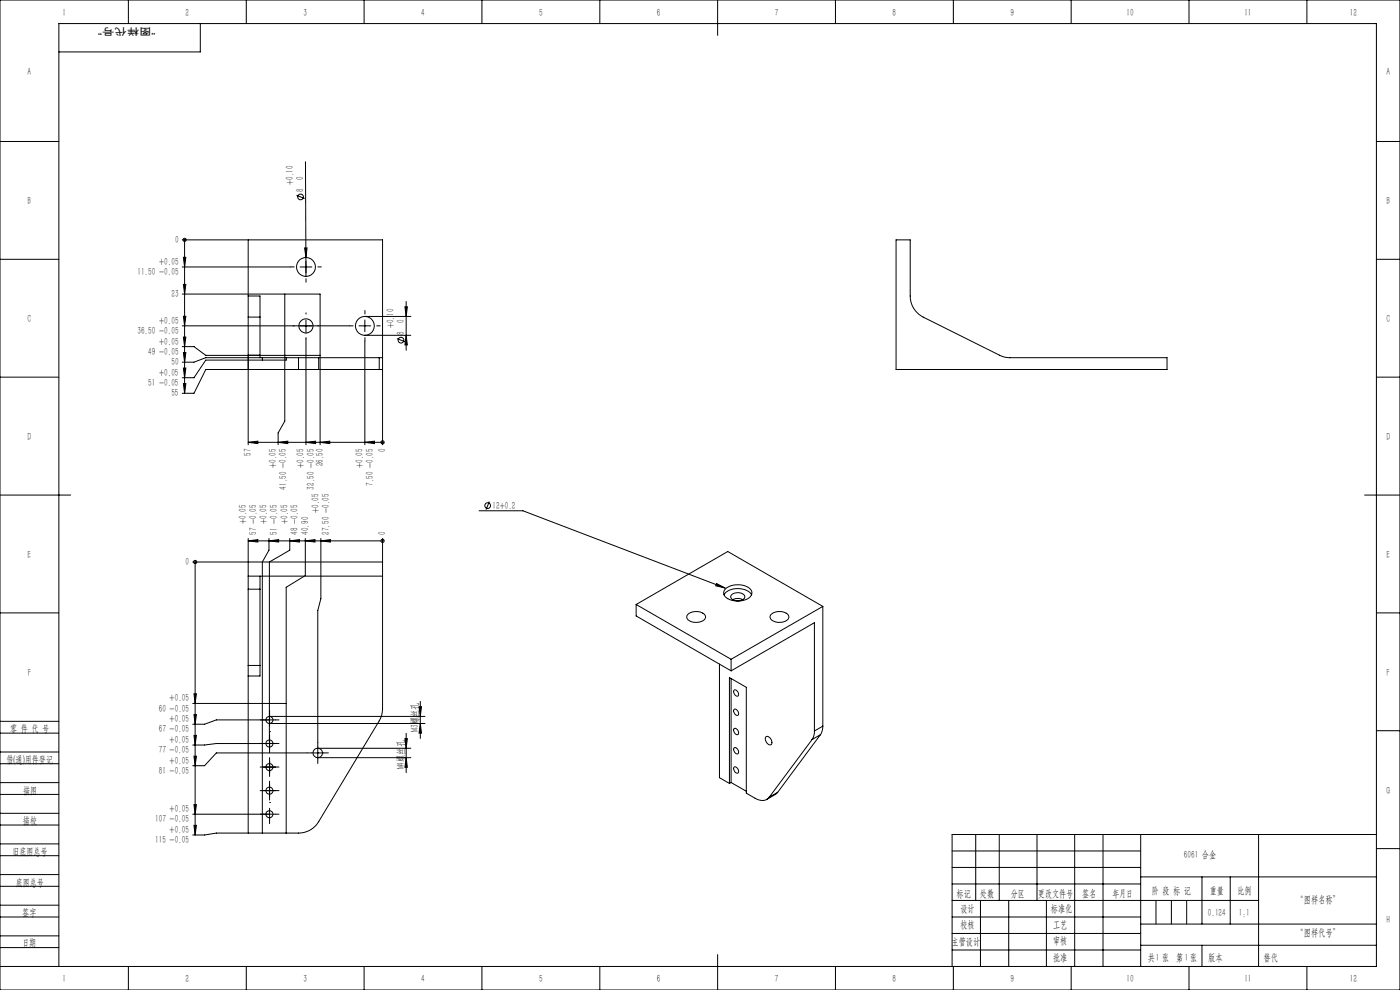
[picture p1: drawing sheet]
<svg xmlns="http://www.w3.org/2000/svg" width="594mm" height="420mm" viewBox="0 0 594 420" stroke-linecap="round" stroke-linejoin="round" font-family="sans-serif">
<g fill="none" stroke="#000" stroke-width=".42">
<path d="M0 0h594v420h-594zM54.5 0v10M85 10v12h-60M104.5 0v10M154.5 0v10M204.5 0v10M254.5 0v10M304.5 0v15M354.5 0v10M404.5 0v10M454.5 0v10M504.5 0v10"/>
<path d="M554.5 0v10M0 60h25M129.6 68.6l.2 40.6M584 60h10M125.8 82.8l3.5 1.4M0 110h25M77.3 113.3h46M77.3 101.8h85v86.9M77.8 109.2h1l-.5 4.1zM78.3 101.8h.1M78.3 101.8v65M105.3 101.8v23.8"/>
<path d="M127.3 113.3h5M129.3 105.2h1l-.5 4zM129.8 109.2v8M129.8 110.8v5M380.2 101.8h6v23.8a10 10 0 0 0 5.5 8.9l32.4 16.2 2.1 .8 1.8 .2h67.2v5.1h-115zM584 110h10M77.3 138.2h71M77.3 124.8h58.5v63.9M77.8 120.7h1l-.5 4.1zM77.8 134.2h1l-.5 4zM105.3 125.6h5v8.9M105.3 125.6v8.9"/>
<path d="M105.3 134.5v54.2M105.3 134.5h5M110.3 134.5v17.2M120.8 124.8v53.9l-2.8 5v5M129.8 135.8v4.9M152.3 138.2h5M154.8 134.2h19.5M154.8 135.8v4.9M171.8 130.2h1l-.5 4zM172.3 127.9v20.7M77.3 147.1h5l5 3.7h48.5M77.8 143h1l-.5 4.1z"/>
<path d="M77.8 149.6h1l-.5 4.1zM77.8 156.2h1l-.5 4zM105.3 150.7v1M111.3 151.7v1.1M121.4 151.7v1.1h-34.1l-5 7.4h-5M126.6 156.8h8.6M126.6 151.7h8.6M126.6 151.7h-39.3l-5 2h-5M126.6 156.8h-39.3l-5 10h-5M126.6 151.7v5.1M129.8 143.7v45M135.2 151.7h25.7"/>
<path d="M135.2 156.8h25.7M135.2 151.7v5.1M154.8 142.3h19.5M154.8 144.8v43.9M160.9 156.8h1.4M160.9 151.7h1.4M160.9 151.7v5.1M168.4 143.6l3.5 1.4M172.3 142.3l.5 4h-1zM0 160h25M77.8 162.8h1l-.5 4zM584 160h10"/>
<path d="M105.3 187.7h57M105.3 187.7l4.1-.5v1zM118 187.7l4.1-.5v1zM129.8 187.7l4.1-.5v1zM135.8 187.7l4.1-.5v1zM154.8 187.7l4.1-.5v1zM162.3 187.7h.1M0 210h30M203.3 216.7h18.6l85.8 32.8M207.6 212.8l-1.4 3.4M579 210h15M82.8 238.4h.1"/>
<path d="M82.8 238.4v115.8M105.3 228.4v16M105.3 229.5h57M105.3 229.5l4.1-.6v1.1zM114.1 229.5l4.1-.6v1.1zM114.1 228.4v5l-2.8 5v115M122.9 229.5l4.1-.6v1.1zM122.9 228.4v5l-8.6 5 .1 79.5M129.5 229.5l4.1-.6v1.1zM129.5 228.4v15.8l-8.1 4.9v104.3M136.1 229.5l4.1-.6v1.1zM136.1 228.4v25.6l-1.3 5v55.9"/>
<path d="M162.3 229.5h.1M162.3 228.4v72.3a9.9 9.9 0 0 1-1.4 5.1l-25.7 42.8a9.9 9.9 0 0 1-8.6 4.8h-34.8l-5 .8h-5M162.3 238.4h-80.5M105.3 244.4v5.6M105.3 250v32.3M105.3 244.4h57M105.3 250h5M110.3 244.4v5.6M110.3 250v32.3M269.9 256.5v4.8l40.3 23.3M269.9 256.5l40.3 23.2M269.9 256.5l38.9-22.5 40.3 23.3"/>
<path d="M304 247.6l3.7 1.9-4-1zM307.2 252.4a7.9 7.9 0 0 1 10.6-1.3l1.1 1.3M308 249.6a8.4 8.4 0 0 1 10.6 .7 2.91 2.91 0 0 1-2.3 4.1 7.8 7.8 0 0 1-9.1-2l-.1-1.5zM310.5 252.3a3.9 3.9 0 0 1 5.5 .7 2.75 2.75 0 0 1-3.6 1.9 1.86 1.86 0 0 1-2.2-2.3zM310.9 254.4a4.6 4.6 0 0 1 4.2 0M349.1 257.3l-38.9 22.4M349.1 257.3v50.8M0 260h25M291.9 260.6a5.5 5.5 0 0 1 7.3 .5 2.22 2.22 0 0 1-2.4 2.8 4.6 4.6 0 0 1-5.4-1.9v-.7zM310.2 279.7v4.9M327.3 260.6a5.5 5.5 0 0 1 7.2 .5 2.22 2.22 0 0 1-2.3 2.8 4.2 4.2 0 0 1-5.5-2.3zM584 260h10"/>
<path d="M82.3 294.3h1l-.5 4.1zM105.3 282.3v4.5M105.3 286.8v66.6M105.3 282.3h5M110.3 282.3v4.5h-5M121.4 298.4h-39.6M177.8 299.8h1l-.5 4.1zM178.3 297.6v15.7M305.3 281.7v48.2l4.2 2.5M310.2 284.6l35.3-20.4v45.9M310.2 287.9v44.1M311.6 292.7a1.67 1.67 0 0 1 1.5 .9 1.67 1.67 0 0 1-.2 1.8 1.79 1.79 0 0 1-1.3-2.7z"/>
<path d="M0 319h25M0 311h25M0 306h25M82.3 303.2h1l-.5 4.1zM82.3 312h1l-.5 4.1zM114.3 303.9h66M114.3 306.9h66M114.3 305.4h-22.5l-5 1.9h-5M116.8 315.4h-25l-5 .7h-5M130.3 319.4h-38.5l-5 5.5h-5M132.3 319.4h5M134.8 317.4h39.5"/>
<path d="M134.8 316.9v5M171.8 313.4h1l-.5 4zM172.3 311.1v16.7M178.3 306.9l.5 4.1h-1zM311.4 309.2a1.57 1.57 0 0 1 1.7 .7 1.57 1.57 0 0 1-.2 1.8 1.91 1.91 0 0 1-1.5-2.5zM311.4 301a1.55 1.55 0 0 1 1.7 .7 1.55 1.55 0 0 1-.2 1.8 1.9 1.9 0 0 1-1.5-2.5zM311.4 317.3a1.54 1.54 0 0 1 1.7 .7 1.54 1.54 0 0 1-.2 1.8 1.9 1.9 0 0 1-1.5-2.5zM324.9 312.6a2.1 2.1 0 0 1 2.6 2.4 .95 .95 0 0 1-.7 1 .95 .95 0 0 1-1.1-.5 2.42 2.42 0 0 1-.8-2.9zM344.6 313.7l-18.2 24.5M345.5 310.1l-.2 2.1-.7 1.5M348.1 311.7l-3.5 2M348.1 311.7l-18.1 24.4"/>
<path d="M349.1 308.1l-.3 2-.7 1.6M349.1 308.1l-3.6 2M584 310h10M0 324h25M0 337h25M0 332h25M82.3 320.8h1l-.5 4.1zM134.8 321.4h39.5M172.3 321.4l.5 4.1h-1zM309.5 332.4v-44.9l7.2 4.1v44.9l3.7 2.1a4.5 4.5 0 0 0 6-.4M310.2 332l6.5 3.7M310.2 332l-.7 .4"/>
<path d="M311.4 325.5a1.57 1.57 0 0 1 1.7 .7 1.57 1.57 0 0 1-.2 1.8 1.91 1.91 0 0 1-1.5-2.5zM330 336.1l-1 1-3.7 2M330 336.1l-3.6 2.1M0 350h25M0 345h25M0 358h25M81.8 345.4h32.5M82.3 341.4h1l-.5 4zM82.3 350.1h1l-.5 4.1zM414 354v28M424 354v28M440 354v28"/>
<path d="M456 354v56M468 354v56M484 354v56M534 354v56M584 354h-180v56M0 363h25M0 376h25M0 371h25M404 361h80M404 368h80M404 375h80M484 372h100"/>
<path d="M510 372v20M522 372v20M584 360h10M0 389h25M0 384h25M0 397h25M404 389h80M404 382h130M404 396h80M416 382v28M428 382v28M444 382v28"/>
<path d="M484 392h100M490.5 382v10M497 382v10M503.5 382v10M0 402h25M0 410h584v-400h-559v400M54.5 410v10M104.5 410v10M154.5 410v10M204.5 410v10M254.5 410v10M304.5 405v15"/>
<path d="M354.5 410v10M404 403h80M404.5 410v10M454.5 410v10M484 401h100M504.5 410v10M510 401v9M554.5 410v10"/>
<circle cx="127.5" cy="83.5" r="1.22"/>
<circle cx="78.3" cy="101.7" r=".68"/>
<circle cx="129.8" cy="113.2" r="4"/>
<circle cx="129.8" cy="138.3" r="3"/>
<circle cx="154.8" cy="138.3" r="4"/>
<circle cx="170.1" cy="144.3" r="1.22"/>
<circle cx="162.3" cy="187.7" r=".69"/>
<circle cx="206.9" cy="214.5" r="1.22"/>
<circle cx="82.8" cy="238.4" r=".67"/>
<circle cx="162.3" cy="229.4" r=".68"/>
<circle cx="114.3" cy="305.4" r="1.5"/>
<circle cx="114.3" cy="315.4" r="1.5"/>
<circle cx="134.8" cy="319.4" r="2"/>
<circle cx="114.3" cy="325.4" r="1.5"/>
<circle cx="114.3" cy="335.4" r="1.5"/>
<circle cx="114.3" cy="345.4" r="1.5"/>
</g>
<g fill="none" stroke="#000" stroke-width=".42" stroke-dasharray="30.5 1.3 1.3 1.3">
<path d="M124.8 113.2h-1.5M129.8 108.2v-1.5M129.8 118.2v1.5M134.8 113.2h1.5M124.8 138.2h-.5M129.8 133.2v-.5M134.8 138.2h.5M149.8 138.2h-1.5M154.8 133.2v-1.5M159.8 138.2h1.5M129.8 143.2v.5M154.8 143.2v1.5"/>
<path d="M111.9 315.4h-1.5M111.9 305.4h-1.5M114.4 317.9v1.5M114.4 305.4v-2.5M114.4 305.4h-2.5M114.4 305.4v2.5M114.4 305.4h2.5M114.4 302.9v-1.5M114.4 315.4v-2.5M114.4 315.4h-2.5M114.4 315.4v2.5M114.4 315.4h2.5"/>
<path d="M114.4 312.9v-1.5M114.4 310.4h.1M116.9 305.4h1.5M116.9 315.4h1.5M132.3 319.4h-2M134.8 316.9v-2M137.3 319.4h2M111.9 335.4h-1.5M111.9 325.4h-1.5M114.4 325.4v-2.5M114.4 325.4h-2.5M114.4 325.4v2.5"/>
<path d="M114.4 325.4h2.5M114.4 335.4v-2.5M114.4 335.4h-2.5M114.4 335.4v2.5M114.4 335.4h2.5M114.4 337.9v1.5M114.4 327.9v1.5M114.4 332.9v-1.5M114.4 322.9v-1.5M116.9 335.4h1.5M116.9 325.4h1.5M134.8 321.9v2"/>
<path d="M111.9 345.4h-1.5M114.4 345.4v-2.5M114.4 345.4h-2.5M114.4 345.4v2.5M114.4 345.4h2.5M114.4 347.9v1.5M114.4 340.4h.1M116.9 345.4h1.5"/>
</g>
<g fill="#000">
<path d="M129.3 105.2h1l-.5 4zM304 247.6l3.7 1.9-4-1z"/>
<path d="M77.8 109.2h1l-.5 4.1zM77.8 120.7h1l-.5 4.1zM77.8 134.2h1l-.5 4zM77.8 143h1l-.5 4.1zM77.8 149.6h1l-.5 4.1zM77.8 156.2h1l-.5 4zM77.8 162.8h1l-.5 4zM82.3 294.3h1l-.5 4.1zM82.3 303.2h1l-.5 4.1zM82.3 312h1l-.5 4.1zM82.3 320.8h1l-.5 4.1zM82.3 341.4h1l-.5 4zM82.3 350.1h1l-.5 4.1z"/>
<path d="M171.8 130.2h1l-.5 4zM172.3 142.3l.5 4h-1zM171.8 313.4h1l-.5 4zM172.3 321.4l.5 4.1h-1zM177.8 299.8h1l-.5 4.1zM178.3 306.9l.5 4.1h-1z"/>
<path d="M154.8 187.7l4.1-.5v1zM135.8 187.7l4.1-.5v1zM129.8 187.7l4.1-.5v1zM118 187.7l4.1-.5v1zM105.3 187.7l4.1-.5v1z"/>
<path d="M136.1 229.5l4.1-.6v1.1zM129.5 229.5l4.1-.6v1.1zM122.9 229.5l4.1-.6v1.1zM114.1 229.5l4.1-.6v1.1zM105.3 229.5l4.1-.6v1.1z"/>
</g>
<g font-size="4.4">
<text x="26.5" y="6.6">1</text>
<text x="78.7" y="6.6">2</text>
<text x="128.7" y="6.6">3</text>
<text x="178.7" y="6.6">4</text>
<text x="228.7" y="6.6">5</text>
<text x="278.7" y="6.6">6</text>
<text x="328.7" y="6.6">7</text>
<text x="378.7" y="6.6">8</text>
<text x="428.7" y="6.6">9</text>
<text x="478" y="6.6">10</text>
<text x="528" y="6.6">11</text>
<text x="572.7" y="6.6">12</text>
<text x="11.7" y="31.7">A</text>
<text x="588.2" y="31.7">A</text>
<text x="128.8" y="76.3" transform="rotate(-90 128.8 76.3)">0</text>
<text x="124.4" y="78.5" transform="rotate(-90 124.4 78.5)">+0.10</text>
<text x="128.8" y="81.5" transform="rotate(-90 128.8 81.5)">8</text>
<text x="11.7" y="86.6">B</text>
<text x="588.2" y="86.6">B</text>
<text x="74.3" y="103">0</text>
<text x="67.5" y="112.4">+0.05</text>
<text x="58.3" y="116.7">11.50 -0.05</text>
<text x="72.7" y="126">23</text>
<text x="11.7" y="136.7">C</text>
<text x="67.5" y="137.4">+0.05</text>
<text x="171.4" y="137.1" transform="rotate(-90 171.4 137.1)">0</text>
<text x="588.2" y="136.7">C</text>
<text x="58.3" y="141.7">36.50 -0.05</text>
<text x="167.1" y="139.2" transform="rotate(-90 167.1 139.2)">+0.10</text>
<text x="171.5" y="142.3" transform="rotate(-90 171.5 142.3)">8</text>
<text x="67.5" y="146.2">+0.05</text>
<text x="62.9" y="150.5">49 -0.05</text>
<text x="72.7" y="154.9">50</text>
<text x="67.5" y="159.3">+0.05</text>
<text x="62.9" y="163.7">51 -0.05</text>
<text x="72.7" y="168.1">55</text>
<text x="11.7" y="186.7">D</text>
<text x="163.6" y="191.7" transform="rotate(-90 163.6 191.7)">0</text>
<text x="588.2" y="186.7">D</text>
<text x="106.6" y="193.3" transform="rotate(-90 106.6 193.3)">57</text>
<text x="137.1" y="197.9" transform="rotate(-90 137.1 197.9)">26.50</text>
<text x="117.1" y="198.5" transform="rotate(-90 117.1 198.5)">+0.05</text>
<text x="128.9" y="198.5" transform="rotate(-90 128.9 198.5)">+0.05</text>
<text x="154" y="198.5" transform="rotate(-90 154 198.5)">+0.05</text>
<text x="121.5" y="207.7" transform="rotate(-90 121.5 207.7)">41.50 -0.05</text>
<text x="133.3" y="207.7" transform="rotate(-90 133.3 207.7)">32.50 -0.05</text>
<text x="158.3" y="206.2" transform="rotate(-90 158.3 206.2)">7.50 -0.05</text>
<text x="208.9" y="215.8">12+0.2</text>
<text x="135.3" y="217.7" transform="rotate(-90 135.3 217.7)">+0.05</text>
<text x="104.4" y="222.3" transform="rotate(-90 104.4 222.3)">+0.05</text>
<text x="108.8" y="226.9" transform="rotate(-90 108.8 226.9)">57 -0.05</text>
<text x="113.2" y="222.3" transform="rotate(-90 113.2 222.3)">+0.05</text>
<text x="117.6" y="226.9" transform="rotate(-90 117.6 226.9)">51 -0.05</text>
<text x="122.1" y="222.3" transform="rotate(-90 122.1 222.3)">+0.05</text>
<text x="126.4" y="226.9" transform="rotate(-90 126.4 226.9)">48 -0.05</text>
<text x="130.8" y="226.9" transform="rotate(-90 130.8 226.9)">40.90</text>
<text x="139.6" y="226.9" transform="rotate(-90 139.6 226.9)">27.50 -0.05</text>
<text x="163.6" y="226.9" transform="rotate(-90 163.6 226.9)">0</text>
<text x="11.7" y="236.7">E</text>
<text x="78.7" y="239.7">0</text>
<text x="588.2" y="236.7">E</text>
<text x="11.8" y="286.7">F</text>
<text x="588.3" y="286.7">F</text>
<text x="72" y="297.5">+0.05</text>
<text x="67.4" y="301.9">60 -0.05</text>
<text x="4.3" y="310.5">零 件 代 号</text>
<text x="67.4" y="310.7">67 -0.05</text>
<text x="72" y="306.3">+0.05</text>
<text x="177.5" y="310.5" transform="rotate(-90 177.5 310.5)">M3螺丝孔</text>
<text x="72" y="315.2">+0.05</text>
<text x="2.7" y="323.5">借(通)用件登记</text>
<text x="67.4" y="319.5">77 -0.05</text>
<text x="72" y="324">+0.05</text>
<text x="67.4" y="328.3">81 -0.05</text>
<text x="171.5" y="326.4" transform="rotate(-90 171.5 326.4)">M4螺丝孔</text>
<text x="9.8" y="336.7">描图</text>
<text x="588.2" y="336.7">G</text>
<text x="72" y="344.5">+0.05</text>
<text x="9.7" y="349.8">描校</text>
<text x="65.8" y="348.9">107 -0.05</text>
<text x="72" y="353.3">+0.05</text>
<text x="65.8" y="357.7">115 -0.05</text>
<text x="5.3" y="362.6">旧底图总号</text>
<text x="502.3" y="364.1">6061 合金</text>
<text x="6.8" y="375.7">底图总号</text>
<text x="405.9" y="380.4">标记</text>
<text x="415.8" y="380.4">处数</text>
<text x="428.8" y="380.4">分区</text>
<text x="440.4" y="380.4">更改文件号</text>
<text x="459.1" y="380.4">签名</text>
<text x="472" y="380.4">年月日</text>
<text x="488.7" y="379.1">阶 段 标 记</text>
<text x="513.3" y="379.1">重量</text>
<text x="525" y="379.1">比例</text>
<text x="550.1" y="382.9">“图样名称”</text>
<text x="9.4" y="388.5">签字</text>
<text x="407.5" y="386.8">设计</text>
<text x="445.9" y="386.8">标准化</text>
<text x="512.4" y="388.4">0.124</text>
<text x="407.5" y="393.7">校核</text>
<text x="446.8" y="393.7">工艺</text>
<text x="588.2" y="391.7">H</text>
<text x="9.5" y="401.5">日期</text>
<text x="403.7" y="400.7">主管设计</text>
<text x="446.8" y="400.7">审核</text>
<text x="550.1" y="397.1">“图样代号”</text>
<text x="446.8" y="407.7">批准</text>
<text x="487" y="407.6">共 张 第 张</text>
<text x="490.3" y="407.6">1</text>
<text x="502.7" y="407.6">1</text>
<text x="512.6" y="407.6">版本</text>
<text x="26.5" y="416.6">1</text>
<text x="78.7" y="416.6">2</text>
<text x="128.7" y="416.6">3</text>
<text x="178.7" y="416.6">4</text>
<text x="228.7" y="416.6">5</text>
<text x="278.7" y="416.6">6</text>
<text x="328.7" y="416.6">7</text>
<text x="378.7" y="416.6">8</text>
<text x="428.7" y="416.6">9</text>
<text x="478" y="416.6">10</text>
<text x="528" y="416.6">11</text>
<text x="572.7" y="416.6">12</text>
</g>
<g font-size="4.4" fill="#0a0605">
<text x="525.6" y="388.4">1:1</text>
<text x="536.1" y="407.6">替代</text>
</g>
<text font-size="4.1" fill="#0a0605" x="66" y="11.9" transform="rotate(-180 66 11.9)">“图样代号”</text>
</svg>
